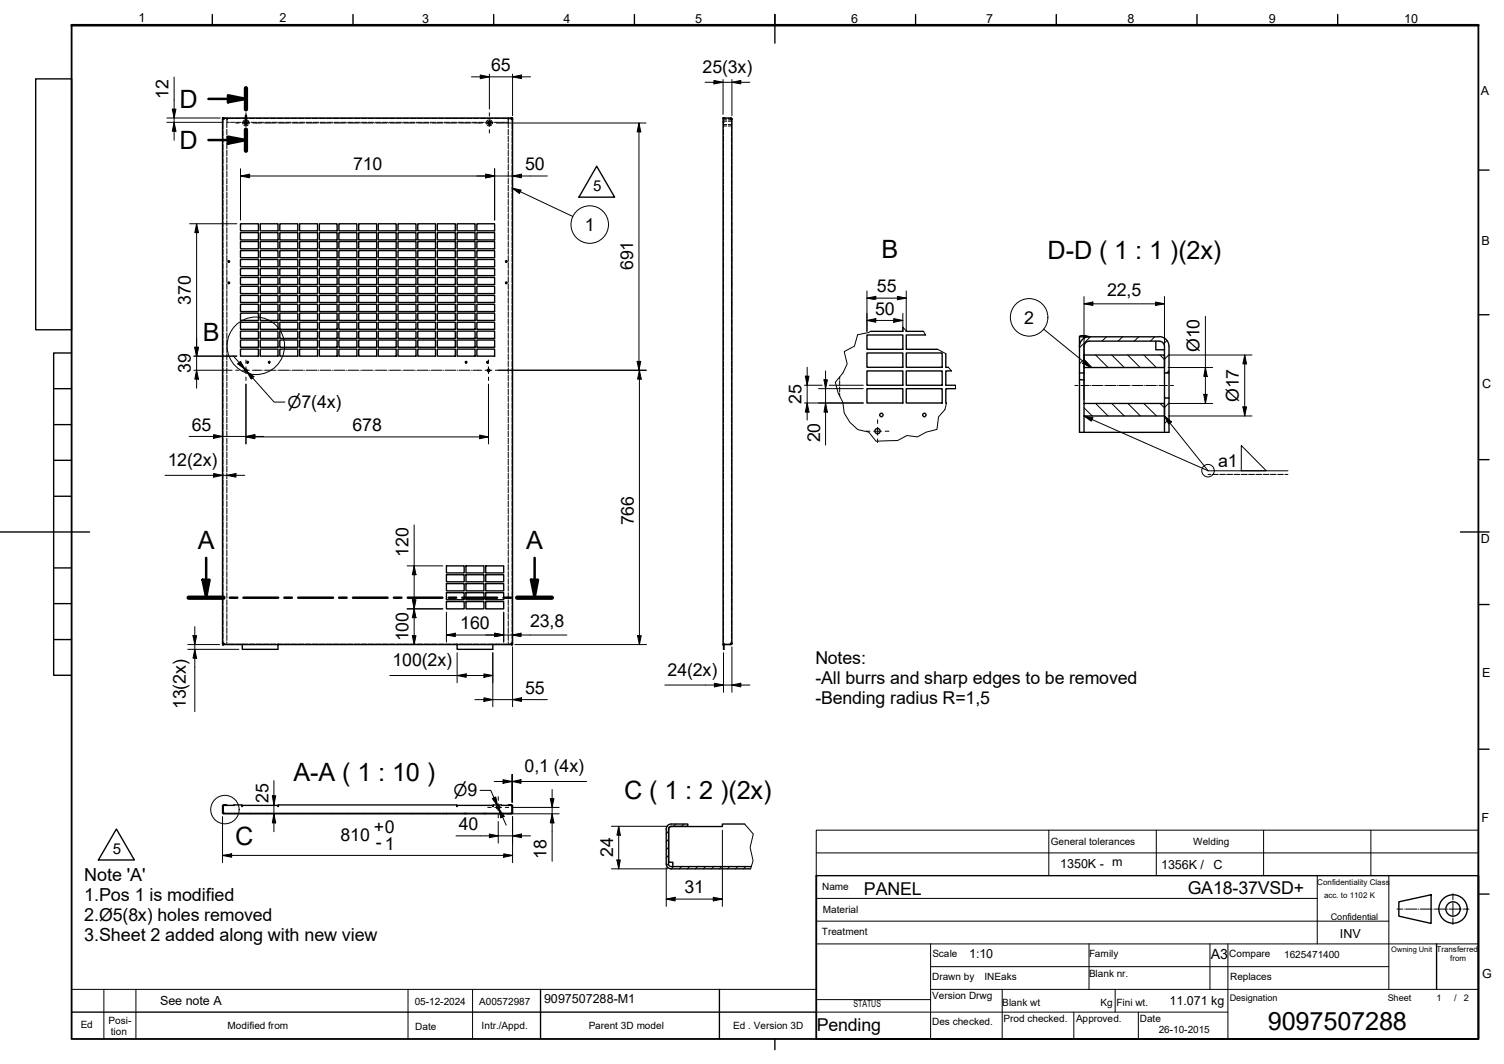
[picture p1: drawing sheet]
<svg xmlns="http://www.w3.org/2000/svg" width="420mm" height="297mm" viewBox="0 0 420 297" stroke-linecap="round" stroke-linejoin="round" font-family="sans-serif">
<!-- layer: Hatch -->
<g fill="none" stroke="#000" stroke-width=".28">
<path d="M304.6 94l-3 3.1M306.1 99.1l3.5 3.5M309.1 94l-1.3 1.2M310.6 99.1l3.5 3.5M313.6 94l-1.2 1.2M315 99.1l3.5 3.5M318.1 94l-1.2 1.2M319.5 99.1l3.5 3.5M322.6 94l-1.2 1.2M324 99.1l1.3 1.3M325.9 95.1l-.8 .9M326.6 99l-1.3 1.3"/>
<path d="M301.6 101.6l1.2-1.3 2.3 2.3M302.8 113.8l2.3 2.3M306.1 112.6l3.5 3.5M310.6 112.6l3.5 3.5M315.1 112.6l3.5 3.5M319.5 112.6l3.6 3.5M324 112.6l1.3 1.2M326.6 103.5l-.7 .6M326.6 117l-1.3 1.2M326.6 112.5l-1.3 1.3M62.3 225.9l-.1 .1M65.7 227.1l-.2 .1"/>
<path d="M70.1 227.1l-.1 .1M74.6 227.1l-.1 .1M79.1 227.1l-.1 .1M83.6 227.1l-.1 .1M88.1 227.1l-.2 .1M92.6 227.1l-.1 .1M97.1 227.1l-.1 .1M101.5 227.1l-.1 .1M106 227.1l-.1 .1M110.6 227.1l-.2 .1M115.1 227.1l-.2 .1M119.5 227.1l-.1 .1"/>
<path d="M124 227.1l-.1 .1M130 227.1l-.1 .1M135.5 227.1l-.1 .1M142 227.1l-.1 .1M143.2 225.9l-.1 .1M186.8 238.8l-.7 .6M186.8 236.6l-.7 .6M186.8 234.4l-.7 .5M186.8 232.1l-.7 .6M188.8 230l-.6 .7M191 230l-.6 .7M186.8 241.1l-.6 .5"/>
<path d="M188.2 241.9l-.7 .7M190.4 241.9l-.7 .7M192.6 241.9l-.6 .7M194.9 241.9l-.7 .7M197.1 241.9l-.6 .7M199.4 241.9l-.6 .7M201.6 241.9l-.6 .7M203.8 241.9l-.6 .7M206.1 241.9l-.6 .7M208.3 241.9l-.6 .7"/>
</g>
<!-- layer: Hidden Edges(Company STD) -->
<g fill="none" stroke="#000" stroke-width=".28">
<path d="M62.3 32.9h.2M62.3 33.3v.8M62.3 34.5v1.6M62.3 36.4v1.6M62.3 38.4v1.5M63.3 32.9l-.8 .2M63.4 32.9v.8M63.4 34.1v1.6M63.4 36.1v1.5M63.4 38v1.6M63.4 40v1.6M63.4 33.2h.1"/>
<path d="M63.4 32.9v.6M63.4 33.8v.3h.7M63.8 33.1h1.5M64.4 34.1h1.3M65.7 33.1h1.5M66 34.1h1.4M67.6 33.1h1.6M67.7 34.1h.7M68.2 34.5a.52 .52 0 0 0 .5 .3 .52 .52 0 0 0 .5-.3M68.2 34.1a.51 .51 0 0 1 .5-.3 .51 .51 0 0 1 .5 .3M68.5 33.5a.75 .75 0 0 0-.6 1.1M68.8 33.5a.89 .89 0 0 1 .7 1"/>
<path d="M69 34.1h.8M69.3 34.8a.85 .85 0 0 1-1.2 .1M69.6 33.1h1.6M70.2 34.1h1.5M71.6 33.1h1.6M72.1 34.1h1.5M73.5 33.1h1.6M74 34.1h1.6M75.5 33.1h1.5M75.9 34.1h1.6M77.4 33.1h1.6M77.9 34.1h1.5"/>
<path d="M79.4 33.1h1.6M79.8 34.1h1.5M81.3 33.1h1.6M81.7 34.1h1.5M83.3 33.1h1.6M83.6 34.1h1.6M85.3 33.1h1.5M85.5 34.1h1.6M87.2 33.1h1.6M87.5 34.1h1.5M89.2 33.1h1.5M89.4 34.1h1.5"/>
<path d="M91.1 33.1h1.6M91.3 34.1h1.6M93.1 33.1h1.6M93.3 34.1h1.5M95.1 33.1h1.5M95.2 34.1h1.5M97 33.1h1.6M97.1 34.1h1.6M99 33.1h1.5M99.1 34.1h1.5M100.9 33.1h1.6M101 34.1h1.5"/>
<path d="M102.9 33.1h1.6M102.9 34.1h1.5M104.8 33.1h1.6M104.8 34.1h1.6M106.7 34.1h1.6M106.8 33.1h1.6M108.6 34.1h1.6M108.8 33.1h1.5M110.6 34.1h1.5M110.7 33.1h1.6M112.5 34.1h1.5M112.6 33.1h1.6"/>
<path d="M114.4 34.1h1.6M114.6 33.1h1.6M116.3 34.1h1.6M116.6 33.1h1.6M118.3 34.1h1.5M118.6 33.1h1.5M120.2 34.1h1.5M120.5 33.1h1.5M122.1 34.1h1.6M122.5 33.1h1.5M124.1 34.1h1.5M124.4 33.1h1.6"/>
<path d="M126 34.1h1.5M126.4 33.1h1.6M127.9 34.1h1.6M128.3 33.1h1.6M129.9 34.1h1.5M130.3 33.1h1.6M131.8 34.1h1.5M132.3 33.1h1.5M133.7 34.1h1.6M134.2 33.1h1.6M135.6 34.1h.8M136.1 33.1h1.6"/>
<path d="M136.2 34.5a.52 .52 0 0 0 .5 .3 .52 .52 0 0 0 .5-.3M136.2 34.1a.51 .51 0 0 1 .5-.3 .51 .51 0 0 1 .5 .3M136.5 33.5a.76 .76 0 0 0-.6 1.1M136.8 33.5a.92 .92 0 0 1 .7 1M137 34.1h.7M137.4 34.8a.85 .85 0 0 1-1.3 .1M138 34.1h1.3M138.1 33.1h1.6M139.6 34.1h1.4M140.1 33.1h1.6M141.3 34.1h.7M142 33.2h.1"/>
<path d="M142 33.1v-.2v.8M142 33.8v1.9M142 36.1v1.5M142 38v1.6M142 40v1.6M142 33.1h.8M142.1 32.9v.2M142.9 32.9h.2M143.1 33.3v.8M143.1 34.5v1.6M143.1 36.4v1.6M143.1 38.4v1.5"/>
<path d="M202 32.9h.1M202 33.2h.1M202 34.1h.1M202 34h.1M202 33.1h.1M202.1 32.9l.1 .2M202.1 34.1v1.6M202.1 33h.1M202.1 34h.1M202.1 32.9h.1M202.1 33.1v.1M202.1 32.9v.8"/>
<path d="M202.1 36.1v1.5M202.1 38v1.6M202.1 40v1.6M202.1 34.8h.9M202.1 33.8h.9M202.1 35.2h.9M202.1 33.5h.9M202.2 33.1h.1M202.2 33.1h.7M202.3 32.9v.2M203.5 34.8h.8M203.5 33.8h.8"/>
<path d="M203.5 35.2h.8M203.5 33.5h.8M203.5 33.1h.6M204.3 34h.2M204.3 34.7h.2M204.3 33.3v.8M204.3 34.5v1.6M204.3 36.4v1.6M204.3 38.4v1.5M62.3 40.3v1.6M62.3 42.3v1.6M62.3 44.2v1.6"/>
<path d="M62.3 46.2v1.5M62.3 48.1v1.6M62.3 50.1v1.6M62.3 52.1v1.5M62.3 54v1.5M62.3 55.9v1.6M62.3 57.9v1.5M62.3 59.9v1.5M63.4 42v1.5M63.4 43.9v1.6M63.4 45.9v1.6M63.4 47.9v1.5"/>
<path d="M63.4 49.8v1.6M63.4 51.7v1.6M63.4 53.7v1.6M63.4 55.7v1.6M63.4 57.6v1.6M63.4 59.6v1.6M142 42v1.5M142 43.9v1.6M142 45.9v1.6M142 47.9v1.5M142 49.8v1.6M142 51.7v1.6"/>
<path d="M142 53.7v1.6M142 55.7v1.6M142 57.6v1.6M142 59.6v1.6M143.1 40.3v1.6M143.1 42.3v1.6M143.1 44.2v1.6M143.1 46.2v1.5M143.1 48.1v1.6M143.1 50.1v1.6M143.1 52.1v1.5M143.1 54v1.5"/>
<path d="M143.1 55.9v1.6M143.1 57.9v1.5M143.1 59.9v1.5M202.1 42v1.5M202.1 43.9v1.6M202.1 45.9v1.6M202.1 47.9v1.5M202.1 49.8v1.6M202.1 51.7v1.6M202.1 53.7v1.6M202.1 55.7v1.6M202.1 57.6v1.6"/>
<path d="M202.1 59.6v1.6M204.3 40.3v1.6M204.3 42.3v1.6M204.3 44.2v1.6M204.3 46.2v1.5M204.3 48.1v1.6M204.3 50.1v1.6M204.3 52.1v1.5M204.3 54v1.5M204.3 55.9v1.6M204.3 57.9v1.5M204.3 59.9v1.5"/>
<path d="M62.3 61.8v1.6M62.3 63.7v1.6M62.3 65.7v1.5M62.3 67.6v1.6M62.3 69.6v1.6M62.3 71.6v1.5M62.3 73.5v1.5M62.3 75.4v1.6M62.3 77.4v1.6M62.3 79.4v1.5M63.4 61.6v1.5M63.4 63.5v1.6"/>
<path d="M63.4 65.5v1.5M63.4 67.4v1.6M63.4 69.4v1.6M63.4 71.4v1.5M63.4 73.3v1.6M63.4 75.3v1.6M63.4 77.3v1.5M63.4 79.2v1.6M142 61.6v1.5M142 63.5v1.6M142 65.5v1.5M142 67.4v1.6"/>
<path d="M142 69.4v1.6M142 71.4v1.5M142 73.3v1.6M142 75.3v1.6M142 77.3v1.5M142 79.2v1.6M143.1 61.8v1.6M143.1 63.7v1.6M143.1 65.7v1.5M143.1 67.6v1.6M143.1 69.6v1.6M143.1 71.6v1.5"/>
<path d="M143.1 73.5v1.5M143.1 75.4v1.6M143.1 77.4v1.6M143.1 79.4v1.5M202.1 61.6v1.5M202.1 63.5v1.6M202.1 65.5v1.5M202.1 67.4v1.6M202.1 69.4v1.6M202.1 71.4v1.5M202.1 73.3v1.6M202.1 75.3v1.6"/>
<path d="M202.1 77.3v1.5M202.1 79.2v1.6M204.3 64.4h.2M204.3 62.5h.2M204.3 67h.2M204.3 64.9h.2M204.3 69.5h.2M204.3 67.4h.2M204.3 71.9h.2M204.3 70h.2M204.3 74.5h.2M204.3 72.4h.2"/>
<path d="M204.3 76.9h.2M204.3 73.5l.2 1.5M204.3 79.4h.2M204.3 77.5h.2M204.3 79.9h.2M204.3 72.7h.2M204.3 73.2h.2M204.3 78.7h.2M204.3 79.2h.2M204.3 61.8v1.6M204.3 63.7v1.6M204.3 65.7v1.5"/>
<path d="M204.3 67.6v1.6M204.3 69.6v1.6M204.3 71.6v1.5M204.3 75.4v1.6M204.3 77.4v1.6M204.3 79.4v1.5M62.3 81.3v1.6M62.3 83.2v1.6M62.3 85.2v1.5M62.3 87.2v1.5M62.3 89.1v1.6M62.3 91v1.6"/>
<path d="M62.3 93v1.5M62.3 94.9v1.6M62.3 96.9v1.6M62.3 98.9v1.5M63.4 81.1v1.6M63.4 83.1v1.6M63.4 85.1v1.6M63.4 87v1.6M63.4 89v1.6M63.4 91v1.5M63.4 92.9v1.6M63.4 94.9v1.5"/>
<path d="M63.4 96.8v1.6M63.4 98.8v1.6M142 81.1v1.6M142 83.1v1.6M142 85.1v1.6M142 87v1.6M142 89v1.6M142 91v1.5M142 92.9v1.6M142 94.9v1.5M142 96.8v1.6M142 98.8v1.6"/>
<path d="M143.1 81.3v1.6M143.1 83.2v1.6M143.1 85.2v1.5M143.1 87.2v1.5M143.1 89.1v1.6M143.1 91v1.6M143.1 93v1.5M143.1 94.9v1.6M143.1 96.9v1.6M143.1 98.9v1.5M202.1 81.1v1.6M202.1 83.1v1.6"/>
<path d="M202.1 85.1v1.6M202.1 87v1.6M202.1 89v1.6M202.1 91v1.5M202.1 92.9v1.6M202.1 94.9v1.5M202.1 96.8v1.6M202.1 98.8v1.6M204.3 82h.2M204.3 84.4h.2M204.3 82.5h.2M204.3 87h.2"/>
<path d="M204.3 84.9h.2M204.3 89.5h.2M204.3 87.4h.2M204.3 91.9h.2M204.3 90h.2M204.3 94.5h.2M204.3 92.4h.2M204.3 97h.2M204.3 99.4h.2M204.3 97.5h.2M204.3 81.3v1.6M204.3 83.2v1.6"/>
<path d="M204.3 85.2v1.5M204.3 87.2v1.5M204.3 89.1v1.6M204.3 91v1.6M204.3 93v1.5M204.3 96.9v1.6M204.3 98.9v1.5M204.5 94.9l-.2 1.6M62.3 100.8v1.5M62.3 102.7v1.6M62.3 104.7v1.6M62.3 106.7v1.5"/>
<path d="M62.3 108.6v1.6M62.3 110.5v1.6M62.3 112.5v1.5M62.3 114.5v1.5M62.3 116.4v1.6M62.3 118.3v1.6M63.4 100.8v1.5M63.4 102.7v1.6M63.4 104.7v1.6M63.4 106.7v1.5M63.4 108.6v1.6M63.4 110.5v1.6"/>
<path d="M63.4 112.5v1.6M63.4 114.5v1.6M63.4 116.4v1.6M63.4 118.4v1.6M142 100.8v1.5M142 102.7v1.6M142 104.7v1.6M142 106.7v1.5M142 108.6v1.6M142 110.5v1.6M142 112.5v1.6M142 114.5v1.6"/>
<path d="M142 116.4v1.6M142 118.4v1.6M143.1 100.8v1.5M143.1 102.7v1.6M143.1 104.7v1.6M143.1 106.7v1.5M143.1 108.6v1.6M143.1 110.5v1.6M143.1 112.5v1.5M143.1 114.5v1.5M143.1 116.4v1.6M143.1 118.3v1.6"/>
<path d="M202.1 100.8v1.5M202.1 102.7v1.6M202.1 104.7v1.6M202.1 106.7v1.5M202.1 108.6v1.6M202.1 110.5v1.6M202.1 112.5v1.6M202.1 114.5v1.6M202.1 116.4v1.6M202.1 118.4v1.6M204.3 101.3h.2M204.3 103h.2"/>
<path d="M204.3 103.7h.2M204.3 102.7v1.6M204.3 104.7v1.6M204.3 106.7v1.5M204.3 108.6v1.6M204.3 110.5v1.6M204.3 112.5v1.5M204.3 114.5v1.5M204.3 116.4v1.6M204.3 118.3v1.6M204.5 100.8l-.2 1.5M234.6 105.2v.7"/>
<path d="M234.6 106.3v1.4M234.6 108.1v1.4M234.6 109.8v.7M62.3 120.3v1.5M62.3 122.2v1.6M62.3 124.2v1.6M62.3 126.2v1.5M62.3 128.1v1.6M62.3 130v1.6M62.3 132v1.6M62.3 134v1.5M62.3 135.9v1.6"/>
<path d="M62.3 137.8v1.6M62.3 139.8v1.5M63.4 120.4v1.5M63.4 122.4v1.5M63.4 124.3v1.5M63.4 126.2v1.6M63.4 128.2v1.6M63.4 130.2v1.5M63.4 132.1v1.6M63.4 134.1v1.6M63.4 136.1v1.5M63.4 138v1.6"/>
<path d="M63.4 139.9v1.6M142 120.4v1.5M142 122.4v1.5M142 124.3v1.5M142 126.2v1.6M142 128.2v1.6M142 130.2v1.5M142 132.1v1.6M142 134.1v1.6M142 136.1v1.5M142 138v1.6M142 139.9v1.6"/>
<path d="M143.1 120.3v1.5M143.1 122.2v1.6M143.1 124.2v1.6M143.1 126.2v1.5M143.1 128.1v1.6M143.1 130v1.6M143.1 132v1.6M143.1 134v1.5M143.1 135.9v1.6M143.1 137.8v1.6M143.1 139.8v1.5M202.1 120.4v1.5"/>
<path d="M202.1 122.4v1.5M202.1 124.3v1.5M202.1 126.2v1.6M202.1 128.2v1.6M202.1 130.2v1.5M202.1 132.1v1.6M202.1 134.1v1.6M202.1 136.1v1.5M202.1 138v1.6M202.1 139.9v1.6M204.3 120.3v1.5M204.3 122.2v1.6"/>
<path d="M204.3 124.2v1.6M204.3 126.2v1.5M204.3 128.1v1.6M204.3 130v1.6M204.3 132v1.6M204.3 134v1.5M204.3 135.9v1.6M204.3 137.8v1.6M204.3 139.8v1.5M62.3 141.8v1.5M62.3 143.7v1.6M62.3 145.7v1.5"/>
<path d="M62.3 147.6v1.5M62.3 149.5v1.6M62.3 151.5v1.6M62.3 153.5v1.5M62.3 155.4v1.6M62.3 157.3v1.6M62.3 159.3v1.5M63.4 141.9v1.6M63.4 143.9v1.6M63.4 145.8v1.6M63.4 147.8v1.6M63.4 149.8v1.5"/>
<path d="M63.4 151.8v1.5M63.4 153.7v1.5M63.4 155.6v1.6M63.4 157.6v1.6M63.4 159.6v1.5M142 141.9v1.6M142 143.9v1.6M142 145.8v1.6M142 147.8v1.6M142 149.8v1.5M142 151.8v1.5M142 153.7v1.5"/>
<path d="M142 155.6v1.6M142 157.6v1.6M142 159.6v1.5M143.1 141.8v1.5M143.1 143.7v1.6M143.1 145.7v1.5M143.1 147.6v1.5M143.1 149.5v1.6M143.1 151.5v1.6M143.1 153.5v1.5M143.1 155.4v1.6M143.1 157.3v1.6"/>
<path d="M143.1 159.3v1.5M202.1 141.9v1.6M202.1 143.9v1.6M202.1 145.8v1.6M202.1 147.8v1.6M202.1 149.8v1.5M202.1 151.8v1.5M202.1 153.7v1.5M202.1 155.6v1.6M202.1 157.6v1.6M202.1 159.6v1.5M204.3 158h.2"/>
<path d="M204.3 159.9h.2M204.3 141.8v1.5M204.3 143.7v1.6M204.3 145.7v1.5M204.3 147.6v1.5M204.3 149.5v1.6M204.3 151.5v1.6M204.3 153.5v1.5M204.3 155.4v1.6M204.3 157.3v1.6M204.3 159.3v1.5M62.3 161.3v1.5"/>
<path d="M62.3 163.2v1.6M62.3 165.1v1.6M62.3 167.1v1.5M62.3 169v1.6M62.3 171v1.6M62.3 173v1.5M62.3 174.9v1.6M62.3 176.8v1.6M62.3 178.8v.8M62.4 179.9l-.1 .1M62.4 179.9h.1M62.5 179.8h.8"/>
<path d="M63.4 161.5v1.6M63.4 163.5v1.5M63.4 165.5v1.5M63.4 167.4v1.6M63.4 169.3v1.6M63.4 171.3v1.6M63.4 173.3v1.6M63.4 175.2v1.6M63.4 177.2v1.6M63.4 179.2v.7M63.8 179.8h1.5M65.3 179.8v.1"/>
<path d="M65.7 179.8h1.5M67.6 179.8v.1M67.6 179.8h1.6M67.7 179.8v.1M69.6 179.8h1.6M71.6 179.8h1.6M73.5 179.8h1.6M75.5 179.8h1.5M77.4 179.8h1.6M77.7 179.8v.1M77.8 179.8v.1M79.4 179.8h1.6"/>
<path d="M81.3 179.8h1.6M83.3 179.8h1.6M85.3 179.8h1.5M87.2 179.8h1.6M89.2 179.8h1.5M91.1 179.8h1.6M93.1 179.8h1.6M95.1 179.8h1.5M97 179.8h1.6M99 179.8h1.5M100.9 179.8h1.6M102.9 179.8h1.6"/>
<path d="M104.8 179.8h1.6M106.8 179.8h1.6M108.8 179.8h1.5M110.7 179.8h1.6M112.6 179.8h1.6M114.6 179.8h1.6M116.6 179.8h1.6M118.6 179.8h1.5M120.5 179.8h1.5M122.5 179.8h1.5M124.4 179.8h1.6M126.4 179.8h1.6"/>
<path d="M127.6 179.8v.1M127.7 179.8v.1M128.3 179.8h1.6M130.3 179.8h1.6M132.3 179.8h1.5M134.2 179.8h1.6M136.1 179.8h1.6M137.7 179.8v.1M137.8 179.8v.1M138.1 179.8h1.6M138.7 179.8v.1M139.6 179.8v.1"/>
<path d="M141.7 179.8l-1.6 .1M142 161.5v1.6M142 163.5v1.5M142 165.5v1.5M142 167.4v1.6M142 169.3v1.6M142 171.3v1.6M142 173.3v1.6M142 175.2v1.6M142 177.2v1.6M142 179.2v.7M142 179.8h.8"/>
<path d="M142.9 179.9l.2 .1M143.1 161.3v1.5M143.1 163.2v1.6M143.1 165.1v1.6M143.1 167.1v1.5M143.1 169v1.6M143.1 171v1.6M143.1 173v1.5M143.1 174.9v1.6M143.1 176.8v1.6M143.1 178.8v.8M202 179.9h.1"/>
<path d="M202 179.8h.1M202.1 179.9h.1M202.1 179.8h.1M202.1 179.9v.1M202.1 161.5v1.6M202.1 163.5v1.5M202.1 165.5v1.5M202.1 167.4v1.6M202.1 169.3v1.6M202.1 171.3v1.6M202.1 173.3v1.6M202.1 175.2v1.6"/>
<path d="M202.1 177.2v1.6M202.1 179.2v.7M202.2 179.9l-.1 .1M202.2 179.8l-.1 .1M202.2 179.8h.7M202.4 179.8v.1M203.1 179.8v.1M203.5 179.8h.6M204.3 160.5h.2M204.3 162.4h.2M204.3 162.9h.2M204.3 165h.2"/>
<path d="M204.3 165.5h.2M204.3 167.4h.2M204.3 167.9h.2M204.3 170h.2M204.3 161.3v1.5M204.3 163.2v1.6M204.3 165.1v1.6M204.3 167.1v1.5M204.3 169v1.6M204.3 171v1.6M204.3 173v1.5M204.3 174.9v1.6"/>
<path d="M204.3 176.8v1.6M204.3 178.8v.8"/>
</g>
<!-- layer: Visible Edges(Company STD) -->
<g fill="none" stroke="#000" stroke-width=".38">
<path d="M62.2 32.9h.3M62.2 33.3v146.3M62.3 32.9l-.1 .4M62.3 32.9h.1M62.4 32.9l.1 .2M62.4 32.9h80.4M62.5 32.9v.4h-.2M142.8 33.1l.3-.2-.3 .2v.2h.4M142.9 32.9h.3M143 32.9h.1M143.1 32.9l.1 .4M143.1 32.9v.4"/>
<path d="M143.2 33.3v146.3M202.1 32.9h.1h-.2l.1 147.1M202.2 32.9h1.9v.4h.4M204.1 33.1l.2 .1M204.1 32.9l.4 .3M204.3 33.2v.1M204.5 33.2v146.5M67.2 62.5h5v1.9h-5zM67.2 64.9h5v2.1h-5zM67.2 67.4h5v2.1h-5zM67.2 70h5v1.9h-5zM67.2 72.4h5v2.1h-5z"/>
<path d="M67.2 75h5v1.9h-5zM67.2 77.5h5v1.9h-5zM67.2 79.9h5v2.1h-5zM72.7 62.5h5v1.9h-5zM72.7 64.9h5v2.1h-5zM72.7 67.4h5v2.1h-5zM72.7 70h5v1.9h-5zM72.7 72.4h5v2.1h-5zM72.7 75h5v1.9h-5zM72.7 77.5h5v1.9h-5zM72.7 79.9h5v2.1h-5zM78.2 62.5h5v1.9h-5z"/>
<path d="M78.2 64.9h5v2.1h-5zM78.2 67.4h5v2.1h-5zM78.2 70h5v1.9h-5zM78.2 72.4h5v2.1h-5zM78.2 75h5v1.9h-5zM78.2 77.5h5v1.9h-5zM78.2 79.9h5v2.1h-5zM83.7 62.5h5v1.9h-5zM83.7 64.9h5v2.1h-5zM83.7 67.4h5v2.1h-5zM83.7 70h5v1.9h-5zM83.7 72.4h5v2.1h-5z"/>
<path d="M83.7 75h5v1.9h-5zM83.7 77.5h5v1.9h-5zM83.7 79.9h5v2.1h-5zM89.2 62.5h5v1.9h-5zM89.2 64.9h5v2.1h-5zM89.2 67.4h5v2.1h-5zM89.2 70h5v1.9h-5zM89.2 72.4h5v2.1h-5zM89.2 75h5v1.9h-5zM89.2 77.5h5v1.9h-5zM89.2 79.9h5v2.1h-5zM94.7 62.5h5v1.9h-5z"/>
<path d="M94.7 64.9h5v2.1h-5zM94.7 67.4h5v2.1h-5zM94.7 70h5v1.9h-5zM94.7 72.4h5v2.1h-5zM94.7 75h5v1.9h-5zM94.7 77.5h5v1.9h-5zM94.7 79.9h5v2.1h-5zM100.2 62.5h5v1.9h-5zM100.2 64.9h5v2.1h-5zM100.2 67.4h5v2.1h-5zM100.2 70h5v1.9h-5zM100.2 72.4h5v2.1h-5z"/>
<path d="M100.2 75h5v1.9h-5zM100.2 77.5h5v1.9h-5zM100.2 79.9h5v2.1h-5zM105.7 62.5h5v1.9h-5zM105.7 64.9h5v2.1h-5zM105.7 67.4h5v2.1h-5zM105.7 70h5v1.9h-5zM105.7 72.4h5v2.1h-5zM105.7 75h5v1.9h-5zM105.7 77.5h5v1.9h-5zM105.7 79.9h5v2.1h-5zM111.2 62.5h5v1.9h-5z"/>
<path d="M111.2 64.9h5v2.1h-5zM111.2 67.4h5v2.1h-5zM111.2 70h5v1.9h-5zM111.2 72.4h5v2.1h-5zM111.2 75h5v1.9h-5zM111.2 77.5h5v1.9h-5zM111.2 79.9h5v2.1h-5zM116.7 62.5h5v1.9h-5zM116.7 64.9h5v2.1h-5zM116.7 67.4h5v2.1h-5zM116.7 70h5v1.9h-5zM116.7 72.4h5v2.1h-5z"/>
<path d="M116.7 75h5v1.9h-5zM116.7 77.5h5v1.9h-5zM116.7 79.9h5v2.1h-5zM122.2 62.5h5v1.9h-5zM122.2 64.9h5v2.1h-5zM122.2 67.4h5v2.1h-5zM122.2 70h5v1.9h-5zM122.2 72.4h5v2.1h-5zM122.2 75h5v1.9h-5zM122.2 77.5h5v1.9h-5zM122.2 79.9h5v2.1h-5zM127.7 62.5h5v1.9h-5z"/>
<path d="M127.7 64.9h5v2.1h-5zM127.7 67.4h5v2.1h-5zM127.7 70h5v1.9h-5zM127.7 72.4h5v2.1h-5zM127.7 75h5v1.9h-5zM127.7 77.5h5v1.9h-5zM127.7 79.9h5v2.1h-5zM133.2 64.9h5v2.1h-5zM133.2 67.4h5v2.1h-5zM133.2 70h5v1.9h-5zM133.2 72.4h5v2.1h-5zM133.2 75h5v1.9h-5z"/>
<path d="M133.2 77.5h5v1.9h-5zM133.2 79.9h5v2.1h-5zM133.2 62.5h5v1.9h-5zM67.2 82.5h5v1.9h-5zM67.2 84.9h5v2.1h-5zM67.2 87.4h5v2.1h-5zM67.2 90h5v1.9h-5zM67.2 92.4h5v2.1h-5zM67.2 94.9h5v2.1h-5zM67.2 97.5h5v1.9h-5zM72.7 82.5h5v1.9h-5zM72.7 84.9h5v2.1h-5z"/>
<path d="M72.7 87.4h5v2.1h-5zM72.7 90h5v1.9h-5zM72.7 92.4h5v2.1h-5zM72.7 94.9h5v2.1h-5zM72.7 97.5h5v1.9h-5zM78.2 82.5h5v1.9h-5zM78.2 84.9h5v2.1h-5zM78.2 87.4h5v2.1h-5zM78.2 90h5v1.9h-5zM78.2 92.4h5v2.1h-5zM78.2 94.9h5v2.1h-5zM78.2 97.5h5v1.9h-5z"/>
<path d="M83.7 82.5h5v1.9h-5zM83.7 84.9h5v2.1h-5zM83.7 87.4h5v2.1h-5zM83.7 90h5v1.9h-5zM83.7 92.4h5v2.1h-5zM83.7 94.9h5v2.1h-5zM83.7 97.5h5v1.9h-5zM89.2 82.5h5v1.9h-5zM89.2 84.9h5v2.1h-5zM89.2 87.4h5v2.1h-5zM89.2 90h5v1.9h-5zM89.2 92.4h5v2.1h-5z"/>
<path d="M89.2 94.9h5v2.1h-5zM89.2 97.5h5v1.9h-5zM94.7 82.5h5v1.9h-5zM94.7 84.9h5v2.1h-5zM94.7 87.4h5v2.1h-5zM94.7 90h5v1.9h-5zM94.7 92.4h5v2.1h-5zM94.7 94.9h5v2.1h-5zM94.7 97.5h5v1.9h-5zM100.2 82.5h5v1.9h-5zM100.2 84.9h5v2.1h-5zM100.2 87.4h5v2.1h-5z"/>
<path d="M100.2 90h5v1.9h-5zM100.2 92.4h5v2.1h-5zM100.2 94.9h5v2.1h-5zM100.2 97.5h5v1.9h-5zM105.7 82.5h5v1.9h-5zM105.7 84.9h5v2.1h-5zM105.7 87.4h5v2.1h-5zM105.7 90h5v1.9h-5zM105.7 92.4h5v2.1h-5zM105.7 94.9h5v2.1h-5zM105.7 97.5h5v1.9h-5zM111.2 82.5h5v1.9h-5z"/>
<path d="M111.2 84.9h5v2.1h-5zM111.2 87.4h5v2.1h-5zM111.2 90h5v1.9h-5zM111.2 92.4h5v2.1h-5zM111.2 94.9h5v2.1h-5zM111.2 97.5h5v1.9h-5zM116.7 82.5h5v1.9h-5zM116.7 84.9h5v2.1h-5zM116.7 87.4h5v2.1h-5zM116.7 90h5v1.9h-5zM116.7 92.4h5v2.1h-5zM116.7 94.9h5v2.1h-5z"/>
<path d="M116.7 97.5h5v1.9h-5zM122.2 82.5h5v1.9h-5zM122.2 84.9h5v2.1h-5zM122.2 87.4h5v2.1h-5zM122.2 90h5v1.9h-5zM122.2 92.4h5v2.1h-5zM122.2 94.9h5v2.1h-5zM122.2 97.5h5v1.9h-5zM127.7 82.5h5v1.9h-5zM127.7 84.9h5v2.1h-5zM127.7 87.4h5v2.1h-5zM127.7 90h5v1.9h-5z"/>
<path d="M127.7 92.4h5v2.1h-5zM127.7 94.9h5v2.1h-5zM127.7 97.5h5v1.9h-5zM133.2 82.5h5v1.9h-5zM133.2 84.9h5v2.1h-5zM133.2 87.4h5v2.1h-5zM133.2 90h5v1.9h-5zM133.2 92.4h5v2.1h-5zM133.2 94.9h5v2.1h-5zM133.2 97.5h5v1.9h-5zM242.2 93.5h10v4h-10zM242.2 98.5h10v4h-10z"/>
<path d="M252.2 91.4v1.1h-9.1M253.2 98.5h10v4h-10zM253.2 92.4l4.8 .1M258.6 93.5h-5.4v4h8.7M264.2 98.7v3.8h.7M301.6 94h22.2M301.6 94v10.1M302.8 99.1h22.5v3.5h-22.5zM302.9 94v.4M303.1 93.7l-1.4 .1-.1 .2M304.3 94l-1.4-.2-.1 .7M304.3 94a2.76 2.76 0 0 0-2.7 2.7"/>
<path d="M322.9 95.2v2.4h2.4M323.8 95.2h-19.5a1.49 1.49 0 0 0-1.5 1.6v7.3h-1.2M323.8 94a2.76 2.76 0 0 1 2.8 2.8v7.3h-1.3v-7.4a1.49 1.49 0 0 0-1.5-1.5M242.2 103.6h10v4h-10zM242.2 108.5h10v4h-10zM253.2 103.6h10v4h-10zM253.2 108.5h10v4h-10zM265.8 103.6h-1.6v4h2.7M267 108.5h-2.8v4h.2M301.6 104.1v1.9h1.2M301.6 106v14.7M302.8 112.6h22.5v3.5h-22.5z"/>
<path d="M302.8 104.1v8.5M302.8 116.1v4.6M325.3 104.1v7M326.6 104.1v7M325.3 120.7v-9.6h1.3v9.6M124.7 158h5v1.9h-5zM130.2 158h5v1.9h-5zM135.7 158h5v1.9h-5zM62.2 179.9l.1 .1M62.3 179.6h.2v.3M62.3 179.6v.3M62.3 179.9h.2"/>
<path d="M62.4 179.9h80.4M62.5 179.8l-.1 .1M67.7 179.9v1.4h10v-1.4M124.7 160.5h5v1.9h-5zM124.7 162.9h5v2.1h-5zM124.7 165.5h5v1.9h-5zM124.7 167.9h5v2.1h-5zM127.7 179.9v1.4h10v-1.4M130.2 160.5h5v1.9h-5zM130.2 162.9h5v2.1h-5zM130.2 165.5h5v1.9h-5zM130.2 167.9h5v2.1h-5z"/>
<path d="M135.7 160.5h5v1.9h-5zM135.7 162.9h5v2.1h-5zM135.7 165.5h5v1.9h-5zM135.7 167.9h5v2.1h-5zM142.8 179.8l.3 .1M142.9 179.9h.2M143.1 179.6v.3l.1-.3M143.2 179.6h-.4v.2l.3 .1M143.2 179.9l-.1 .1M202.1 180v.1M202.3 179.9l-.1 .2M204.3 179.6v.1"/>
<path d="M204.3 179.7l-.2 .1M204.5 179.6h-.4v.3M204.5 179.7l-.3 .2h-2M62.3 180h.1M143 180h.1M202.1 180h.1M202.1 180.1v1.2l.1-1.2M62.2 225v1.9l.3 .3M62.3 225v1.9l.2 .2M62.4 225v1.9l.1 .2M62.5 224.8l-.2 .2M62.5 224.7l-.3 .3"/>
<path d="M62.5 227.1h62.2l-62.2 .1M62.5 224.7h5.1v.5l.1-.4h10l.1 .4v-.5h49.8v.5l.1-.4h10l.1 .4v-.5h5.1M124.7 227.1h5M124.7 227.2h5M129.7 227.1l.5 .1zM130.2 227.1h5M130.2 227.2h5M135.7 227.1l-.5 .1 5.5-.1M135.7 227.2h5M142.9 224.8l.2 .2M142.9 224.7l.3 .3M142.9 227.1h-2.2l2.2 .1"/>
<path d="M143.1 225v1.9l-.2 .2M143.1 226.9h-.3v.2M143.2 225v1.9l-.3 .3M186.1 231.4v9.8a1.37 1.37 0 0 0 1.4 1.4M186.8 231.4v9.8a.73 .73 0 0 0 .7 .7M186.8 231.5v9.2h1.2v1.2M187.5 230.7a.73 .73 0 0 0-.7 .7M187.5 230a1.37 1.37 0 0 0-1.4 1.4M187.5 230h4.7v.7h-4.7M208 230h-6.2v.7h-14.3a.73 .73 0 0 0-.7 .8M187.5 242.6h22.2M187.5 241.9h22.4"/>
<circle cx="68.7" cy="34.3" r=".35"/>
<circle cx="136.7" cy="34.3" r=".35"/>
<circle cx="63.9" cy="73" r=".22"/>
<circle cx="63.9" cy="78.9" r=".22"/>
<circle cx="141.4" cy="78.9" r=".22"/>
<circle cx="141.4" cy="73" r=".22"/>
<circle cx="68.7" cy="103.4" r=".35"/>
<circle cx="69.2" cy="101.1" r=".22"/>
<circle cx="75.2" cy="101.1" r=".22"/>
<circle cx="130.2" cy="101.1" r=".22"/>
<circle cx="136.2" cy="101.1" r=".22"/>
<circle cx="136.5" cy="103.4" r=".35"/>
<circle cx="246.2" cy="115.8" r=".48"/>
<circle cx="258.2" cy="115.8" r=".48"/>
<circle cx="245.1" cy="120.4" r=".73"/>
<circle cx="139.2" cy="225.4" r=".48"/>
</g>
<!-- layer: Break Lines(Company STD) -->
<path d="M243.1 92.5l-.4 .3-3.1 .7-.9 3.1-2.9 1.6 .9 3.4-1.2 2.5-2.1 2.6 .7 3 1.4 2.6 .3 3 1.6 2.6 2.2 2 3.1 .7 2 2.6 6.1-.2 2.6-1.4 2.9 .4 2.5-1.4 2.9-.7 .5-3.5 1.8-2.1 .4-1.8M252.2 91.4l1 1M258 92.5l.6 1M261.9 97.5l2.3 1.2M264.9 102.5l.9 1.1M266.9 107.6l.1 .9M208 230l2.4 2.8-.9 3.8 .9 3.7-.7 2.3" fill="none" stroke="#000" stroke-width=".28"/>
<!-- layer: Visible Tangent Edges(Company STD) -->
<path d="M301.6 120.7h25" fill="none" stroke="#000" stroke-width=".38"/>
<!-- layer: Section View Lines(Company STD) -->
<g fill="none" stroke="#000" stroke-width=".7">
<path d="M58.2 27.6h10.5M58.2 39.1h10.5M63.7 26.6l5 1-5 1zM63.7 38.1l5 1-5 1zM68.7 24.6v5.9M68.7 32.3v2.1M68.7 36.2v5.9M57.6 155.8v11.1M149.4 155.8v11.1M52.7 166.9h9.7M56.6 161.8h1.9l-.9 5.1zM64.2 166.9h2.1"/>
<path d="M68 166.9h9.7M79.4 166.9h2.1M83.3 166.9h9.7M94.7 166.9h2.1M98.6 166.9h9.7M110 166.9h2.1M113.9 166.9h9.7M125.3 166.9h2.1M129.2 166.9h9.7M140.7 166.9h2M144.5 166.9h9.7M148.3 161.8h2l-.9 5.1z"/>
</g>
<path d="M68.7 24.6v5.9M68.7 36.2v5.9M52.7 166.9h9.7M144.5 166.9h9.7" fill="none" stroke="#000" stroke-width="1.2"/>
<g fill="#000">
<path d="M63.7 26.6l5 1-5 1z" fill-rule="evenodd"/>
<path d="M63.7 38.1l5 1-5 1z" fill-rule="evenodd"/>
<path d="M56.6 161.8h1.9l-.9 5.1z" fill-rule="evenodd"/>
<path d="M148.3 161.8h2l-.9 5.1z" fill-rule="evenodd"/>
</g>
<!-- layer: Detail Circle Lines(Company STD) -->
<g fill="none" stroke="#000" stroke-width=".28">
<circle cx="71.5" cy="96.5" r="8"/>
<circle cx="62.8" cy="226" r="4"/>
</g>
<!-- layer: Sketch Geometry(Company STD) -->
<g fill="none" stroke="#000" stroke-width=".38">
<path d="M59.3 4v3M98.6 4v3M137.9 4v3M177.2 4v3M216.5 4v8.1M255.8 4v3M295.1 4v3M334.4 4v3M373.7 4v3M10 22h10v70.1h-10zM166.7 46.4l5 8.6h-10zM413 47.5h3"/>
<path d="M20 98.5h-5v90h5M413 87.9h3M15 108.5h5M15 118.5h5M15 128.5h5M15 138.5h5M413 128.3h3M0 148.5h25M15 158.5h5M408 148.5h8M15 178.5h5M15 168.5h5"/>
<path d="M413 168.8h3M413 209.2h3M32.5 231.4l5 8.7h-10zM228 244.5h185M390.8 251.8l9-2v8l-9-2zM409.9 253.8a4 4 0 0 0-5.7-3.6 4 4 0 0 0-.7 6.7 4 4 0 0 0 6.3-2.3l.1-.8M413 249.6h3M151 276.2v13.9M201 276.2v13.9M401.3 263.5v12.7M20 282.6h208M216.5 290.1v2.9"/>
<circle cx="405.9" cy="253.8" r="2"/>
</g>
<g fill="none" stroke="#000" stroke-width=".28">
<path d="M228 238.1h185M293 231.8v12.7M323 231.8v12.7M353 231.8v12.7M383 231.8v12.7M228 244.5v-12.7h185v12.7M228 257.2h160M228 250.8h140M368 244.5v19M388 244.5v31.7M20 276.2h208M29 276.2v13.9"/>
<path d="M38 276.2v13.9M114 276.2v13.9M132 276.2v13.9M228 279.1h32M228 263.5h185M260 263.5v26.6M260 276.2h153M260 269.9h128M280 276.2v13.9M304.2 263.5v12.7M311.5 276.2v6.4M338 263.5v12.7"/>
<path d="M343 263.5v26.6M228 282.6h115M300 282.6v7.5M318 282.6v7.4"/>
</g>
<path d="M20 7h393v283.1h-393zM228 244.5v45.6h185v-45.6" fill="none" stroke="#000" stroke-width=".51"/>
<!-- layer: Centerline(Company STD) -->
<g fill="none" stroke="#000" stroke-width=".28">
<path d="M65.8 34.3h1M67.8 34.3h1.9M70.6 34.3h2.5M73.5 34.3h.1M73.9 34.3h3.1M77.3 34.3h.1M77.8 34.3h3M81.2 34.3h.1M81.7 34.3h3.1M85.2 34.3h.1M85.6 34.3h3M89 34.3h.1"/>
<path d="M89.5 34.3h3M92.9 34.3h.1M93.3 34.3h3.2M96.8 34.3h.1M97.3 34.3h3M100.7 34.3h.1M101.2 34.3h3M104.6 34.3h.1M105 34.3h3.1M108.5 34.3h.1M109 34.3h3M112.4 34.3h.1"/>
<path d="M112.8 34.3h3.1M116.3 34.3h.1M116.7 34.3h3.1M120.2 34.3h.1M120.6 34.3h3.1M124.1 34.3h.1M124.5 34.3h3.1M128 34.3h.1M128.4 34.3h3.1M131.9 34.3h.1M132.3 34.3h2.5M135.8 34.3h1.9"/>
<path d="M138.6 34.3h1M65.8 103.4h1M67.8 103.4h1.9M70.5 103.4h2.5M73.4 103.4h.1M73.9 103.4h3.1M77.3 103.4h.1M77.8 103.4h3M81.2 103.4h.1M81.7 103.4h3M85.1 103.4h.1M85.5 103.4h3.1"/>
<path d="M89 103.4h.1M89.4 103.4h3.1M92.8 103.4h.1M93.3 103.4h3M96.7 103.4h.1M97.2 103.4h3M100.6 103.4h.1M101 103.4h3.1M104.5 103.4h.1M104.9 103.4h3.1M108.4 103.4h.1M108.8 103.4h3.1"/>
<path d="M112.3 103.4h.1M112.7 103.4h3.1M116.1 103.4h.1M116.6 103.4h3M120 103.4h.1M120.5 103.4h3M123.9 103.4h.1M124.3 103.4h3.1M127.8 103.4h.1M128.2 103.4h3.1M131.6 103.4h.1M132.1 103.4h2.5"/>
<path d="M135.5 103.4h1.9M138.4 103.4h.9M300.3 107.6h.8M301.9 107.6h2.4M304.7 107.6h.1M305.1 107.6h2.9M308.4 107.6h.1M308.8 107.6h3M312.2 107.6h.1M312.5 107.6h3M315.9 107.6h.1M316.4 107.6h2.9"/>
<path d="M319.7 107.6h.1M320.1 107.6h2.9M323.4 107.6h.1M323.8 107.6h2.3M327 107.6h.8M390.3 253.8h1.6M392.2 253.8h.1M392.7 253.8h3.2M396.2 253.8h.2M396.7 253.8h3.2M400.3 253.8h.1M400.7 253.8h3.2"/>
<path d="M404.4 253.8h.1M404.8 253.8h3.2M405.9 249.5v1.7M405.9 251.6v.1M405.9 252.1v3.4M405.9 255.9v.1M405.9 256.4v1.7M408.4 253.8h.1M408.8 253.8h1.6"/>
</g>
<!-- layer: Sketch Geometry(Company STD) -->
<path d="M20 7h393" fill="none" stroke="#000" stroke-width=".7"/>
<!-- layer: Center Mark(Company STD) -->
<g fill="none" stroke="#000" stroke-width=".28">
<path d="M68.7 31.5v.9M68.7 33.4v1.8M68.7 36.2v.9M136.7 31.5v.9M136.7 33.4v1.8M136.7 36.2v.9M68.7 100.5v1M68.7 102.4v1.9M68.7 105.3v.9M136.5 100.5v1M136.5 102.4v1.9M136.5 105.3v.9"/>
<path d="M245.2 117.2v1M245.2 119.3v2.2M241.9 120.4h1.1M244.1 120.4h2.2M245.2 122.5v1.1M247.3 120.4h1M136.3 225.4h.9M138.2 225.4h1.9M139.2 222.4v1M139.2 224.4v2M139.2 227.4v.9M141.2 225.4h.9"/>
</g>
<!-- layer: Dimensions(Company STD) -->
<g fill="none" stroke="#000" stroke-width=".28">
<path d="M46.6 32.9h14.9M46.6 34.1h15.8M48.1 30.5h1l-.5 2.4zM48.6 34.1l.5 2.5h-1zM48.6 21.5v17.7M131.7 21.4h16.5M134.2 20.9l2.5 .5-2.5 .6zM136.7 20.7v9.8M139.6 34.3h40.9M143.2 21.4l2.5-.5v1.1zM143.2 20.7v11.6M178.5 34.3l.5 2.5h-1z"/>
<path d="M178.5 34.3v69.1M197 23h12.5M199.5 22.5l2.5 .5-2.5 .4zM202 22.2v9.7M204.5 23l2.4-.5v.9zM204.5 22.2v10.1M67.2 49.1l2.5-.5v1zM67.2 49.1h85.7M67.2 47.1v14.4M135.7 48.6l2.5 .5-2.5 .5zM138.2 47.1v14.4M143.2 49.1l2.5-.5v1z"/>
<path d="M53 62.5h13.2M54.9 62.5l.5 2.4h-1zM54.9 62.5v45.9M54.2 99.4h12M54.4 97h1l-.5 2.4zM65.2 99.4l3.3 3.7M242.2 89.5l2.5-.6v1.1zM242.2 89.5h10M242.2 81.2v11.3M242.2 83.2h11M242.2 83.2l2.5-.5v.9M242.2 83.2l2 .4"/>
<path d="M249.7 88.9l2.5 .6-2.5 .5zM250.7 82.7l2.5 .5-2.5 .5zM252.2 87.5v5M253.2 81.2v11.3M302.8 84.8l2.5-.5v1zM302.8 84.8h22.5M302.8 82.8v18.3M322.8 84.3l2.5 .5-2.5 .5zM325.3 82.8v24.7M326.3 99.1h23.5M336.7 88.3v24.3M347.7 99.1l.5 2.5h-1z"/>
<path d="M347.7 99.1v17M54.2 103.4h10.6M54.9 103.4l.5 2.4h-1zM66.4 101.6l.8-.7 1.3 2.2zM68.7 107.2v16.7M68.9 103.6l2 1.5-.7 .7zM70.5 105.5l-1.6-1.9 7.7 8.7h3M136.5 107.2v16.7M139.3 103.4h41.3M178 100.9h1l-.5 2.5zM178.6 103.4l.5 2.4h-1zM178.6 103.4v76.5"/>
<path d="M224.7 112.5h16.5M224.7 107.6h5M225 105h1l-.5 2.6zM225.5 112.5l.5 2.5h-1zM225.5 102.5v14.8M228.7 108.5h12.5M230.2 106h.9l-.5 2.5zM230.6 112.5l.5 2.5h-.9zM230.6 103.6v20.7M231.6 107.6h9.6M302.8 102.3v5.2M302.8 107.7v3.9"/>
<path d="M325.3 107.7v2.4M326.3 102.6h12.5M326.3 112.6h12.5M326.3 116.1h23.5M336.3 110.1h.9l-.5 2.5zM336.7 102.6l.5 2.5h-.9zM347.2 113.6h1l-.5 2.5zM46.1 132.7h22.3M52.8 121.8h20.9M59.7 132.2l2.5 .5-2.5 .5zM59.7 121.3l2.5 .5-2.5 .6zM63.4 132.7l2.5-.5v1z"/>
<path d="M68.7 121.8l2.5-.5v1.1zM68.7 122l2.5-.5v1zM68.7 122h67.8M134 121.5l2.5 .5-2.5 .5zM113.7 158h10M115.7 158l.5 2.5h-1zM115.7 146.5v33.4M52.5 179.9h8.8M53.9 177.5h1l-.5 2.4zM54.4 174.9v23.8M113.7 170h10M115.2 167.4h1l-.5 2.6z"/>
<path d="M115.2 177.5h1l-.5 2.4zM115.7 170l.5 2.5h-1zM124.7 177.3l2.5-.5v.9zM124.7 177.3h33.7M124.7 170.9v8.3M138.2 176.8l2.5 .5-2.5 .4zM140.7 170.9v8.3M143.1 177.3l2.4-.5v.9zM143.8 179.9h36.8M178.1 177.5h1l-.5 2.4zM52.5 181.3h14.2M54.4 181.3l.5 2.5h-1z"/>
<path d="M108.9 188.6h28.8M127.7 188.6l2.5-.5v1zM127.7 182.2v8.4M132.7 195.3h20.2M135.2 188.1l2.5 .5-2.5 .5zM135.2 194.8l2.5 .5-2.5 .5zM137.7 182.2v15.1M143.2 195.3l2.5-.5v1zM143.2 180.6v16.7M185.7 191.2h23.8M199.6 190.7l2.5 .5-2.5 .6zM202.1 182.2v11.1"/>
<path d="M204.5 191.2l2.4-.5v1.1zM204.5 180.6v12.7M76.5 217.9v14.3M138 218.2h25.9M140.5 217.7l2.6 .5-2.6 .5zM143.1 218.2l2.4-.5v1zM143.1 218.2h.1M62.2 238.8l2.5-.4v.9zM62.2 238.8h81M62.2 228v12.8M76.1 222.2h.9l-.5 2.5zM76.5 227.2l.5 2.5h-.9z"/>
<path d="M127.4 233.3h20.8M134.1 220.6h3l1.9 4.4-1-2.3M136.7 232.8l2.5 .5-2.5 .6zM137.5 222.9l1-.4 .5 2.5zM139.2 229.3v6.1M139.4 225.8l1.4 2.1-.9 .4zM139.4 225.8l2 4.6M140.7 238.4l2.5 .4-2.5 .5zM141.7 227.2h14.5M143.1 224v-7.8v7.8M143.1 225.4h13.1M143.2 233.3l2.5-.5v1.1z"/>
<path d="M143.2 228v12.8M153.7 222.9h1l-.5 2.5zM154.2 227.2l.5 2.5h-1zM154.2 220.4v20.1M170.8 230.7h15.7M172.8 230.7l.5 2.5h-1zM172.8 230.7v11.9M201.8 231.8v21.2M170.8 242.6h15.7M172.3 240.1h1l-.5 2.5zM186.1 251l2.5-.5v1zM186.1 251h15.7"/>
<path d="M186.1 242.2v10.8M199.3 250.5l2.5 .5-2.5 .5z"/>
</g>
<g fill="#000">
<path d="M48.1 30.5h1l-.5 2.4z" fill-rule="evenodd"/>
<path d="M48.6 34.1l.5 2.5h-1z" fill-rule="evenodd"/>
<path d="M134.2 20.9l2.5 .5-2.5 .6z" fill-rule="evenodd"/>
<path d="M143.2 21.4l2.5-.5v1.1z" fill-rule="evenodd"/>
<path d="M178.5 34.3l.5 2.5h-1z" fill-rule="evenodd"/>
<path d="M199.5 22.5l2.5 .5-2.5 .4z" fill-rule="evenodd"/>
<path d="M204.5 23l2.4-.5v.9z" fill-rule="evenodd"/>
<path d="M67.2 49.1l2.5-.5v1z" fill-rule="evenodd"/>
<path d="M135.7 48.6l2.5 .5-2.5 .5z" fill-rule="evenodd"/>
<path d="M135.7 48.6l2.5 .5-2.5 .5z" fill-rule="evenodd"/>
<path d="M143.2 49.1l2.5-.5v1z" fill-rule="evenodd"/>
<path d="M54.9 62.5l.5 2.4h-1z" fill-rule="evenodd"/>
<path d="M54.4 97h1l-.5 2.4z" fill-rule="evenodd"/>
<path d="M54.4 97h1l-.5 2.4z" fill-rule="evenodd"/>
<path d="M242.2 89.5l2.5-.6v1.1z" fill-rule="evenodd"/>
<path d="M242.2 83.2l2.5-.5v1z" fill-rule="evenodd"/>
<path d="M249.7 88.9l2.5 .6-2.5 .5z" fill-rule="evenodd"/>
<path d="M250.7 82.7l2.5 .5-2.5 .5z" fill-rule="evenodd"/>
<path d="M302.8 84.8l2.5-.5v1z" fill-rule="evenodd"/>
<path d="M322.8 84.3l2.5 .5-2.5 .5z" fill-rule="evenodd"/>
<path d="M54.9 103.4l.5 2.4h-1z" fill-rule="evenodd"/>
<path d="M66.4 101.6l.8-.7 1.3 2.2z" fill-rule="evenodd"/>
<path d="M68.9 103.6l2 1.5-.7 .7z" fill-rule="evenodd"/>
<path d="M178 100.9h1l-.5 2.5z" fill-rule="evenodd"/>
<path d="M178.6 103.4l.5 2.4h-1z" fill-rule="evenodd"/>
<path d="M225 105h1l-.5 2.6z" fill-rule="evenodd"/>
<path d="M225.5 112.5l.5 2.5h-1z" fill-rule="evenodd"/>
<path d="M230.2 106h.9l-.5 2.5z" fill-rule="evenodd"/>
<path d="M230.6 112.5l.5 2.5h-.9z" fill-rule="evenodd"/>
<path d="M336.3 110.1h.9l-.5 2.5z" fill-rule="evenodd"/>
<path d="M336.7 102.6l.5 2.5h-.9z" fill-rule="evenodd"/>
<path d="M347.2 113.6h1l-.5 2.5z" fill-rule="evenodd"/>
<path d="M347.7 99.1l.5 2.5h-1z" fill-rule="evenodd"/>
<path d="M59.7 132.2l2.5 .5-2.5 .5z" fill-rule="evenodd"/>
<path d="M59.7 121.3l2.5 .5-2.5 .6z" fill-rule="evenodd"/>
<path d="M63.4 132.7l2.5-.5v1z" fill-rule="evenodd"/>
<path d="M68.7 121.8l2.5-.5v1.1z" fill-rule="evenodd"/>
<path d="M68.7 122l2.5-.5v1z" fill-rule="evenodd"/>
<path d="M134 121.5l2.5 .5-2.5 .5z" fill-rule="evenodd"/>
<path d="M53.9 177.5h1l-.5 2.4z" fill-rule="evenodd"/>
<path d="M115.2 167.4h1l-.5 2.6z" fill-rule="evenodd"/>
<path d="M115.2 177.5h1l-.5 2.4z" fill-rule="evenodd"/>
<path d="M115.7 158l.5 2.5h-1z" fill-rule="evenodd"/>
<path d="M115.7 170l.5 2.5h-1z" fill-rule="evenodd"/>
<path d="M124.7 177.3l2.5-.5v.9z" fill-rule="evenodd"/>
<path d="M138.2 176.8l2.5 .5-2.5 .4z" fill-rule="evenodd"/>
<path d="M138.2 176.8l2.5 .5-2.5 .4z" fill-rule="evenodd"/>
<path d="M143.1 177.3l2.4-.5v.9z" fill-rule="evenodd"/>
<path d="M178.1 177.5h1l-.5 2.4z" fill-rule="evenodd"/>
<path d="M54.4 181.3l.5 2.5h-1z" fill-rule="evenodd"/>
<path d="M127.7 188.6l2.5-.5v1z" fill-rule="evenodd"/>
<path d="M135.2 188.1l2.5 .5-2.5 .5z" fill-rule="evenodd"/>
<path d="M135.2 194.8l2.5 .5-2.5 .5z" fill-rule="evenodd"/>
<path d="M143.2 195.3l2.5-.5v1z" fill-rule="evenodd"/>
<path d="M199.6 190.7l2.5 .5-2.5 .6z" fill-rule="evenodd"/>
<path d="M204.5 191.2l2.4-.5v1.1z" fill-rule="evenodd"/>
<path d="M140.5 217.7l2.6 .5-2.6 .5z" fill-rule="evenodd"/>
<path d="M143.1 218.2l2.4-.5v1z" fill-rule="evenodd"/>
<path d="M62.2 238.8l2.5-.4v.9z" fill-rule="evenodd"/>
<path d="M76.1 222.2h.9l-.5 2.5z" fill-rule="evenodd"/>
<path d="M76.5 227.2l.5 2.5h-.9z" fill-rule="evenodd"/>
<path d="M136.7 232.8l2.5 .5-2.5 .6z" fill-rule="evenodd"/>
<path d="M137.5 222.9l1-.4 .5 2.5z" fill-rule="evenodd"/>
<path d="M140.7 238.4l2.5 .4-2.5 .5z" fill-rule="evenodd"/>
<path d="M139.4 225.8l1.4 2.1-.9 .4z" fill-rule="evenodd"/>
<path d="M143.2 233.3l2.5-.5v1.1z" fill-rule="evenodd"/>
<path d="M153.7 222.9h1l-.5 2.5z" fill-rule="evenodd"/>
<path d="M154.2 227.2l.5 2.5h-1z" fill-rule="evenodd"/>
<path d="M172.8 230.7l.5 2.5h-1z" fill-rule="evenodd"/>
<path d="M172.3 240.1h1l-.5 2.5z" fill-rule="evenodd"/>
<path d="M186.1 251l2.5-.5v1z" fill-rule="evenodd"/>
<path d="M199.3 250.5l2.5 .5-2.5 .5z" fill-rule="evenodd"/>
</g>
<!-- layer: Balloon(Company STD) -->
<g fill="none" stroke="#000" stroke-width=".28">
<path d="M143.1 52.5l2.4 .6-.4 .9zM143.1 52.5l16.9 7.9M291.5 91.9l13.2 10.7M303.1 100.6l1.6 2-2.2-1.2z"/>
<circle cx="164.8" cy="62.7" r="5.2"/>
<circle cx="287.5" cy="88.6" r="5.2"/>
</g>
<g fill="#000">
<path d="M143.1 52.5l2.4 .6-.4 .9z" fill-rule="evenodd"/>
<path d="M303.1 100.6l1.6 2-2.2-1.2z" fill-rule="evenodd"/>
</g>
<!-- layer: Symbols(Company STD) -->
<g fill="none" stroke="#000" stroke-width=".28">
<path d="M302.8 116.1l2.5 .5-.4 1zM302.8 116.1l34.7 15.3M325.3 116.1l2 1.7-.8 .5zM325.3 116.1l12.2 15.3M337.5 132.4h.8M337.5 131.4h22.3M338.7 132.4h1.6M340.7 132.4h1.6M342.7 132.4h1.7M344.7 132.4h1.7M346.8 124.4l7 7h-7zM346.8 132.4h1.6"/>
<path d="M348.8 132.4h1.7M350.8 132.4h1.7M352.9 132.4h1.6M354.9 132.4h1.6M356.9 132.4h1.6M359 132.4h.8"/>
<circle cx="337.5" cy="131.4" r="1.75"/>
</g>
<g fill="#000">
<path d="M302.8 116.1l2.5 .5-.4 1z" fill-rule="evenodd"/>
<path d="M325.3 116.1l2 1.7-.8 .5z" fill-rule="evenodd"/>
</g>
<g font-size="7">
<text x="50.2" y="30.1">D</text>
<text x="50.2" y="41.6">D</text>
<text x="246.3" y="72.1">B</text>
<text x="292.7" y="72.4">D-D ( 1 : 1 )(2x)</text>
<text x="56.7" y="95.2">B</text>
<text x="55.2" y="153.3">A</text>
<text x="147" y="153.3">A</text>
<text x="82" y="218.2">A-A ( 1 : 10 )</text>
<text x="174.4" y="222.9">C ( 1 : 2 )(2x)</text>
<text x="65.7" y="235.8">C</text>
<text x="354.2" y="287.6">9097507288</text>
</g>
<g font-size="5">
<text x="137.2" y="19.9">65</text>
<text x="196.3" y="20.4">25(3x)</text>
<text x="47.1" y="27.7" transform="rotate(-90 47.1 27.7)">12</text>
<text x="98.6" y="47.5">710</text>
<text x="146.7" y="47.5">50</text>
<text x="163.4" y="64.4">1</text>
<text x="176.9" y="75.4" transform="rotate(-90 176.9 75.4)">691</text>
<text x="245" y="81.6">55</text>
<text x="309.3" y="82.6">22,5</text>
<text x="53.3" y="85" transform="rotate(-90 53.3 85)">370</text>
<text x="244.5" y="87.9">50</text>
<text x="286.1" y="90.3">2</text>
<text x="335.1" y="98.3" transform="rotate(-90 335.1 98.3)">Ø10</text>
<text x="53.3" y="104.1" transform="rotate(-90 53.3 104.1)">39</text>
<text x="223.9" y="112.8" transform="rotate(-90 223.9 112.8)">25</text>
<text x="346.1" y="112.3" transform="rotate(-90 346.1 112.3)">Ø17</text>
<text x="53.6" y="120.3">65</text>
<text x="98.5" y="120.4">678</text>
<text x="229.1" y="123.5" transform="rotate(-90 229.1 123.5)">20</text>
<text x="46.9" y="130.2">12(2x)</text>
<text x="340.3" y="130.3">a1</text>
<text x="177" y="146.7" transform="rotate(-90 177 146.7)">766</text>
<text x="114.1" y="155.4" transform="rotate(-90 114.1 155.4)">120</text>
<text x="114.1" y="179.1" transform="rotate(-90 114.1 179.1)">100</text>
<text x="128.6" y="175.7">160</text>
<text x="148.1" y="175.1">23,8</text>
<text x="227.8" y="185.5">Notes:</text>
<text x="109.7" y="186">100(2x)</text>
<text x="186.5" y="188.7">24(2x)</text>
<text x="227.8" y="190.9">-All burrs and sharp edges to be removed</text>
<text x="51.9" y="197.9" transform="rotate(-90 51.9 197.9)">13(2x)</text>
<text x="146.7" y="193.7">55</text>
<text x="227.8" y="196.5">-Bending radius R=1,5</text>
<text x="146.6" y="215.6">0,1 (4x)</text>
<text x="75" y="224.1" transform="rotate(-90 75 224.1)">25</text>
<text x="104.4" y="232.5">+0</text>
<text x="128.1" y="231.8">40</text>
<text x="95.1" y="234.9">810</text>
<text x="105" y="236.8">-1</text>
<text x="152.7" y="239.7" transform="rotate(-90 152.7 239.7)">18</text>
<text x="171.3" y="239.3" transform="rotate(-90 171.3 239.3)">24</text>
<text x="23.6" y="246">Note 'A'</text>
<text x="23.6" y="251.6">1.Pos 1 is modified</text>
<text x="191.3" y="249.4">31</text>
<text x="241.4" y="249.7">PANEL</text>
<text x="331.8" y="249.6">GA18-37VSD+</text>
<text x="23.6" y="257.2">2.Ø5(8x) holes removed</text>
<text x="23.6" y="262.7">3.Sheet 2 added along with new view</text>
<text x="228.2" y="288">Pending</text>
</g>
<g font-size="4.6">
<text x="80.3" y="114">⌀7(4x)</text>
<text x="126.7" y="222.3">⌀9</text>
</g>
<g font-size="4.2">
<text x="165.7" y="53.4">5</text>
<text x="31.5" y="238.4">5</text>
</g>
<text font-size="3.9" x="338.3" y="267.7">A3</text>
<g font-size="3.5">
<text x="38.7" y="6.2">1</text>
<text x="78.1" y="6.1">2</text>
<text x="118" y="6.5">3</text>
<text x="157.4" y="6.4">4</text>
<text x="194.2" y="6.5">5</text>
<text x="237.7" y="6.4">6</text>
<text x="275.5" y="6.3">7</text>
<text x="315" y="6.4">8</text>
<text x="354.5" y="6.4">9</text>
<text x="392.3" y="6.4">10</text>
<text x="413.7" y="26.5">A</text>
<text x="413.8" y="68.4">B</text>
<text x="414" y="108.4">C</text>
<text x="413.7" y="151.5">D</text>
<text x="414" y="189">E</text>
<text x="413.8" y="229.3">F</text>
<text x="296.2" y="242.3">1350K - m</text>
<text x="324.4" y="242.6">1356K /</text>
<text x="339" y="242.5">C</text>
<text x="374.3" y="262">INV</text>
<text x="270.7" y="267.4">1:10</text>
<text x="414" y="273.2">G</text>
<text x="44.7" y="280.6">See note A</text>
<text x="152" y="280.1">9097507288-M1</text>
<text x="326.7" y="280.5">11.071 kg</text>
</g>
<g font-size="2.8">
<text x="293.6" y="236">General tolerances</text>
<text x="333.3" y="235.8">Welding</text>
<text x="229.7" y="248.4">Name</text>
<text x="229.9" y="254.8">Material</text>
<text x="229.6" y="261">Treatment</text>
<text x="260.5" y="267.1">Scale</text>
<text x="304.2" y="267.2">Family</text>
<text x="343.4" y="267.1">Compare</text>
<text x="358.7" y="267.4">1625471400</text>
<text x="260.4" y="273.5">Drawn by</text>
<text x="275" y="273.5">INEaks</text>
<text x="304.2" y="272.8">Blank nr.</text>
<text x="343.7" y="273.5">Replaces</text>
<text x="115.9" y="280.7">05-12-2024</text>
<text x="133.9" y="280.7">A00572987</text>
<text x="238.4" y="281.2">STATUS</text>
<text x="260.4" y="278.9">Version Drwg</text>
<text x="280" y="280.7">Blank wt.</text>
<text x="307.4" y="280.7">Kg</text>
<text x="311.9" y="280.7">Fini wt.</text>
<text x="22.5" y="287.1">Ed</text>
<text x="30.4" y="285.7">Posi-</text>
<text x="63.6" y="287.1">Modified from</text>
<text x="116" y="287.5">Date</text>
<text x="134.6" y="287.3">Intr./Appd.</text>
<text x="164.5" y="287.1">Parent 3D model</text>
<text x="204.8" y="287.1">Ed . Version 3D</text>
<text x="260.4" y="286.2">Des checked.</text>
<text x="280.4" y="285.3">Prod checked.</text>
<text x="300.6" y="285.3">Approved.</text>
<text x="318.5" y="285.3">Date</text>
<text x="31" y="289">tion</text>
<text x="323.7" y="288.5">26-10-2015</text>
</g>
<g font-size="2.5">
<text x="371.8" y="256.7">Confidential</text>
<text x="343.6" y="279.6">Designation</text>
<text x="387.7" y="279.6">Sheet</text>
<text x="401.3" y="279.6">1</text>
<text x="406.2" y="279.5">/</text>
<text x="408.9" y="279.4">2</text>
</g>
<g font-size="2.2">
<text x="368" y="247.1">Confidentiality Class</text>
<text x="369.9" y="250.7">acc. to 1102 K</text>
<text x="401.3" y="265.8">Transferred</text>
<text x="405.1" y="268.3">from</text>
</g>
<text font-size="2.1" x="388.7" y="265.8">Owning Unit</text>
</svg>
